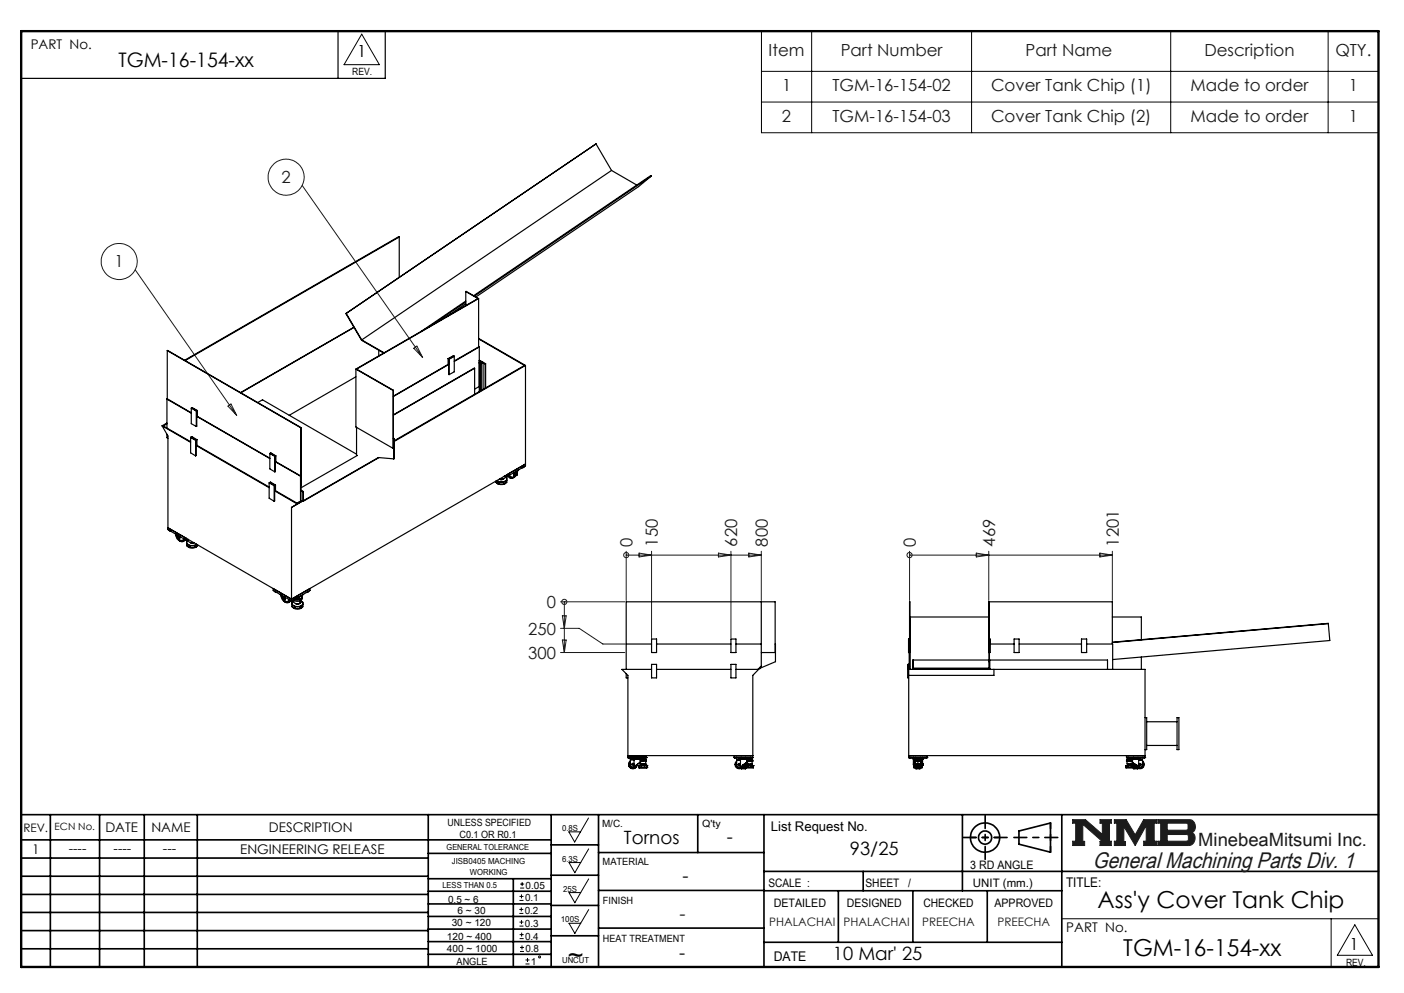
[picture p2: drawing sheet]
<svg xmlns="http://www.w3.org/2000/svg" width="297mm" height="210mm" viewBox="0 0 297 210" stroke-linecap="round" stroke-linejoin="round" font-family="sans-serif">
<g fill="none" stroke="#000" stroke-width=".35">
<path d="M4.5 172.3h287.1M4.5 177.6h112.1M10.7 172.3v32.2M21.1 172.3v32.2M30.5 172.3v32.2M41.7 172.3v32.2M90.6 172.3v32.2M116.6 172.3v32.2M116.6 178.7h10M126.6 172.3v32.2M147.6 172.3v8M161.6 172.3v32.2"/>
<path d="M203.6 172.3v16.1M215.5 175.7l6.7-1.6v6.1l-6.7-1.7zM224.6 172.3v32.2M4.5 185.3h86.1M4.5 181.5h86.1M4.5 189.2h86.1M4.5 193h86.1M4.5 196.8h86.1M90.6 199.1h26M90.6 193.8h26M90.6 188.5h26M90.6 191.2h26"/>
<path d="M90.6 180.5h26M90.6 185.8h26M90.6 196.5h26M108.6 185.8v18.5M116.6 185.1h10M116.6 191.5h10M116.6 197.9h10M126.6 196.3h35M126.6 188.3h35M126.6 180.3h35M161.6 184.3h130M161.6 199.3h63"/>
<path d="M161.6 188.4h63M177.3 188.4v10.9M182.6 184.3v4.1M193.1 188.4v10.9M208.8 188.4v10.9M4.5 200.7h86.1M90.6 201.8h26"/>
<circle cx="208.4" cy="177.1" r="3.1"/>
<circle cx="208.4" cy="177.1" r="1.4"/>
</g>
<path d="M226.9 173.3h2.7l3.6 3.2v-2.4h-.5v-.8h2.4v.8h-.4v3.8h.4v.9h-2.4v-.9h.5l-4.1-3.6v3.6h.3v.9h-2.5v-.9h.6v-3.8h-.6zM235.7 173.3h2.5l1.9 3.3 1.8-3.3h2.8v.8h-.5v3.8h.5v.9h-2.8v-.9h.6v-3.3l-2.4 4.2-2.4-4v3.2h.4v.8h-2.4v-.9h.6v-3.8h-.6zM244.9 173.3h6.6a1.48 1.48 0 0 1 1.3 1.2 1.48 1.48 0 0 1-.7 1.6 1.48 1.48 0 0 1 .7 1.6 1.48 1.48 0 0 1-1.4 1.1h-6.5v-.9h.6v-3.8h-.6zM246.9 174.1h4.1l.3 .2v1l-.3 .3h-4.1zM246.9 176.5h4.2l.3 .3v.8l-.4 .3h-4.1z" fill="none" stroke="#191924" stroke-width=".21"/>
<path d="M76.5 7.2l3.8 6.5h-7.5zM120.3 175.9h2.5l-1.2 2.2zM124.5 173l-1.7 2.9M124.5 179.5l-1.7 2.9M120.4 182.4h2.4l-1.2 2.2zM120.4 188.8h2.4l-1.2 2.1zM120.4 195.3h2.4l-1.2 2.1zM124.5 185.9l-1.7 2.9M124.5 192.4l-1.7 2.9M224.6 194.3h67M281.6 194.3v10.2M286.6 195.6l3.7 6.4h-7.4z" fill="none" stroke="#000" stroke-width=".21"/>
<path d="M4.5 6.6h287.1" fill="none" stroke="#000" stroke-width=".21" stroke-dasharray="6.3 1.3 1.3 1.3" stroke-dashoffset="1.9"/>
<path d="M71.5 6.6v10M81.5 6.6v10h-77" fill="none" stroke="#000" stroke-width=".25"/>
<path d="M205.3 177.1h6.2M222.2 174v6.2" fill="none" stroke="#000" stroke-width=".35" stroke-dasharray="15.2 1.3 1.3 1.3" stroke-dashoffset="14.1"/>
<path d="M203.8 177.1h9.2M208.4 172.5v9.2M214.5 177.1h9.3" fill="none" stroke="#000" stroke-width=".35" stroke-dasharray="15.2 1.3 1.3 1.3" stroke-dashoffset="12.5"/>
<path d="M4.5 6.6h287.1v197.9h-287.1z" fill="none" stroke="#000" stroke-width=".5"/>
<path d="M226.9 173.3v.8h.6v3.8h-.6v.9h2.5v-.9h-.3v-3.6l4.1 3.6h-.5v.9h2.4v-.9h-.4v-3.8h.4v-.8h-2.4v.8h.5v2.4l-3.6-3.2zM235.7 173.3v.8h.6v3.8h-.6v.9h2.4v-.8h-.4v-3.2l2.4 4 2.4-4.2v3.3h-.6v.9h2.8v-.9h-.5v-3.8h.5v-.8h-2.8l-1.8 3.3-1.9-3.3zM246.9 176.5h4.2l.3 .2v1l-.3 .2h-4.2zM244.9 173.3v.8h.6v3.8h-.6v.9h6.9l.7-.5 .3-.9-.1-.7-.6-.6a1.48 1.48 0 0 0 .7-1.6 1.48 1.48 0 0 0-1.3-1.2zM246.9 174.1h4.1l.3 .2v1.1l-.2 .2h-4.2z" fill-rule="evenodd" fill="#191924"/>
<g fill="none" stroke="#000" stroke-width=".21">
<path d="M161.1 6.6h130.5v21.5h-130.5zM161.1 15.1h130.5M171.7 6.6v21.5M205.5 6.6v21.5M247.6 6.6v21.5M281 6.6v21.5M161.1 21.6h130.5M109.9 193.2h.8M109.9 192.3h.8M109.9 195.9h.8M109.9 195h.8M109.9 190.4h.8"/>
<path d="M109.9 189.6h.8M109.9 198.5h.9M109.9 197.7h.9M110 187.8h.9M110 187h.9M110.3 191.9v.8M110.3 189.2v.8M110.3 194.6v.8M110.3 197.2v.9M110.4 199.9v.9M110.5 186.5v.9M110 201.2h.8"/>
<path d="M110 200.4h.8M111.2 203.9h.8M111.2 203h.8M111.6 202.6v.8"/>
<circle cx="114.1" cy="202.4" r=".21"/>
</g>
<g fill="none" stroke="#191924" stroke-width=".21">
<path d="M63.9 39.2l25.5 36.4M28.6 57.1l21.5 30.7M87.5 73.7l.7-.5 1.2 2.4zM48.2 85.9l.7-.5 1.2 2.4zM132.5 117.4h.1M132.5 117.4h28.5M132.5 116.6v10.4M135.2 117l2.6 .4-2.6 .4zM137.8 116.6v18.3M152 117l2.6 .4-2.6 .4zM154.6 116.6v18.3M158.4 117l2.6 .4-2.6 .4z"/>
<path d="M161 116.6v10.4M192.4 117.4h.1M192.4 116.6v10.4M192.4 117.4h42.9M206.5 117l2.7 .4-2.7 .4zM209.2 116.6v10.4M232.7 117l2.6 .4-2.6 .4zM235.3 116.6v10.4M118.6 127.3h13.6M118.6 132.9h3.9l5 3.3h4.7M118.6 138h13.6M119 130.2h.8l-.4 2.7z"/>
<path d="M119 135.4h.8l-.4 2.6zM119.4 127.3h.1M119.4 127.3v10.7"/>
<circle cx="60.5" cy="37.5" r="3.8"/>
<circle cx="25.2" cy="55.3" r="3.8"/>
<circle cx="132.5" cy="117.4" r=".56"/>
<circle cx="192.4" cy="117.4" r=".55"/>
<circle cx="119.4" cy="127.3" r=".54"/>
</g>
<g fill="none" stroke="#000" stroke-width=".25">
<path d="M126.1 30.4l-52.9 35.9M126.1 30.4l3.3 5.6M126.1 30.4l-.1 .1M129.4 36l-52.9 35.9M129.4 36l5.3 3.1M137.8 37.2l-.1-.1-37.5 25.4M137.8 37.2l-37.5 25.4M137.8 37.2l-2.7 2.3-34.5 23.3M84.5 50.1l-45.3 26.2M84.5 50.1v8.6M84.5 50.1h-.2l-45.2 26.1M35.4 74.1l28.2 16.4"/>
<path d="M35.4 74.1l28.3 16.3M35.4 74.1v10.2M73.2 66.3l3.3 5.6M73.2 66.3l3.3 5.7 4.7 2.7M75.3 78.1v12.2l7.8 4.5M75.3 78.1l7.8 4.5M75.3 79.7l-14.1 8.1M76.5 71.9l4.7 2.7M80.1 74v1.3M94.8 75.8v1.3M94.8 75.8l.2 .2M94.8 77.1h.1"/>
<path d="M94.8 77.1l-11.6 6.7M94.9 77.1l-11.7 6.7M95 76v3.2M96 75.3l-.1-.1-1.1 .6M96 75.3l-1.1 .6 .1 3.3M96 75.3h.1M96.1 75.3l-1.1 .7M96.1 75.3v3.3l-1.1 .6M98.5 61.7l2.6 1.4-25.8 15M98.5 61.7l2.7 1.4M98.5 61.7v3M98.5 63.7l-9.5 6.4"/>
<path d="M98.5 63.9l-7.7 5.2M98.5 64.2l-4 2.7M100.3 77.9l-17.1 9.8M100.3 77.8l.1 .1M100.4 77.9l-17.2 9.9M100.4 77.9v5.5M101.2 63.1l-25.8 15 7.8 4.4M101.2 63.1v10.3l-5.1 2.9M101.2 73.3l.2 .1M101.2 71.7l9.7 5.6-27.5 15.9M101.2 71.6l10 5.7M101.4 73.4l-5.3 3"/>
<path d="M101.4 73.4v9.4M101.5 76.8v6M101.7 76.9l.5-.3 .5 .3M101.7 76.9l.1 .1M101.7 76.9v5.7M101.8 77v5.6M102 76.5v.2M102 76.5l-.6-.2 .4 .2-.4 .3h.1M102 76.5l-.5 .3M102.2 76.8l-.4 .2M102.2 76.8l.4 .2M102.2 76.8v5.6"/>
<path d="M102.6 77v5.1M102.7 76.9v5.1M102.7 76.9l-.1 .1M111.2 77.3v21.2l-3.9 2.3M111.2 77.3l-27.8 16.1M34.3 90.1l1.2 2.1v19.8l3.9 2.3M34.3 90.1l6 3.4M35.3 84.4v6.1M35.3 91.8v.8l.2 .1M35.3 84.4l5.2 3M35.3 89.6l-.8 .5 5.8 3.3M35.3 89.5l-1 .6"/>
<path d="M35.4 84.3l-.1 .1M35.4 84.3l5.1 3M40.3 92.5l1.1 .6M40.3 92.5v3.3l1.1 .6M40.4 92.5h.1M40.4 92.5l.2-.2 1.1 .7M40.4 92.5l1.1 .6M40.4 92.5h-.1M40.5 86.3l1 .6M40.5 86.3v3.3l1 .6M40.6 86.2l1.1 .6M40.6 86.2l1 .7"/>
<path d="M40.6 86.2l-.1 .1M41.4 93.1v3.3M41.5 94.3h.1M41.5 93.1l-.1 3.3M41.5 93.1h-.1M41.5 86.9v3.3M41.6 94.3l15.3 8.8M41.6 86.9l-.1 3.3M41.6 86.9h-.1M41.7 93v1.2M41.7 88.1l15.4 8.9M41.7 93l-.2 .1"/>
<path d="M41.7 94.2l-.2 .1M41.7 94.2l15.2 8.8M41.7 86.8l-.1 .1M41.7 86.8v1.2M41.7 88l-.1 .1M41.7 88l15.4 8.9M50.9 83l24-13.8-24 13.9M54.5 85.1l1-.5 19.9 11.5M57.1 95.9l.2-.1 1 .6M57.1 95.9l1 .6M57.1 95.9v3.3l1 .6M57.2 95.8l1 .7"/>
<path d="M58.1 96.5v3.3M58.2 96.5l-.1 3.3M58.2 96.5h-.1M58.3 97.7l5.3 3M58.3 96.4l-.1 .1M58.3 96.4v1.2M58.3 97.6l-.1 .1M58.3 97.6l5.3 3.1M63.6 90.5v15.5M63.7 90.4l-.1 12.3M63.7 90.4l-.1 .1M75.4 90.4v5.9h.2l-12 6.9"/>
<path d="M80.2 96.8l-16.1 9.2M83.1 82.6v12.2M83.2 82.5l-.1 .1M83.2 82.5l-.1 12.3M83.2 92.7l.1 .1M83.2 92.7h.2M83.3 92.8v4.2M83.3 97l-3.3-.2-15.8 9.1v-1.9M83.4 92.7l-.1 4.3M83.4 92.7l-.1 .1M101.4 81.7l-1 .6M108.7 100v.9"/>
<path d="M108.9 100l-.2 .2M108.9 100l.4 .1M108.9 100l.2 .1M109.4 99.9v.4M109.5 99.6l-.1 .3M109.5 99.5l-.1 .4M109.6 99.4l-1 .6M109.6 99.4h.1M109.7 99.4h-.1M110.7 98.9l-.3 .1M110.7 98.8v.1M111 98.7l-.3 .2"/>
<path d="M35.7 112.1l.3 .2M36 112.3l.1 .1M36 112.3h.1M37.1 112.9l.8 .5M37.2 113l.1 .3M37.2 113h.1M37.3 113l.1 .9 .6 .4M37.5 113.6a.16 .16 0 0 1 .1-.2 .16 .16 0 0 1 .2 .1l.1 .3M37.5 113.6l.4 .2M37.5 113.6l.2 .3 .2-.1M37.6 113.4h.2l.2 .4M37.8 114.2l.6 .4 .4-.1"/>
<path d="M38 113.8l-.1 .1M38 113.8h-.1M38 114.3h.1M38 113.4v.9M38.8 114.2l-.4 .3-.5-.2M38.9 114l.4 .2M39 114.1l-.2 .4M39.1 114.1l-1.1 .2M39.3 114.2l-.5 .3M39.4 114.3v-.5l-3.9-2.2 26.2 15.1M39.5 115l.7 .4M39.5 115v-.3a.34 .34 0 0 1 .3-.4l-.2 .1a.82 .82 0 0 0 1.1 1l.8-.2"/>
<path d="M39.5 115v.4l.7 .4M39.5 115.4a1.46 1.46 0 0 0 2 .3M39.8 114l-.4 .3M39.8 114.1l-.3 .1M39.8 114.1a.76 .76 0 0 0 1.2 .7M40.2 115.4h.9M40.2 115.8h.9M40.2 115.4v.4M40.5 114.8h-.2l.3 .1h.3M40.5 114.8h.1M40.5 114.8h.5l-.1 .1M40.9 114.8v.1"/>
<path d="M41.1 115.4v.4M41.5 115.2h.1M41.5 115.2l-.4 .2M41.5 115.2l.1-.1zM41.5 115.6v.1M41.7 115.4l-.2 .3M41.8 115.2v.2l-.7 .4M56.9 102.1l1.1 .6M56.9 102.1v3.3l1.1 .6M57 102.1h.1M57 102.1l.2-.2 1.1 .7M57 102.1l1.1 .5"/>
<path d="M57 102.1h-.1M58 102.7v3.3M58.1 103.9h.1M58.1 102.6l-.1 3.4M58.1 102.6l-.1 .1M58.2 103.8l4.7 2.8M58.3 102.6v1.2M58.3 103.8l4.6 2.6 .7-.4M58.3 103.8l-.2 .1M58.3 102.6h-.2M61.7 107.3v19.8M62.9 106.6l1-.6-2.2 1.3"/>
<path d="M62.9 106.6l-1.2 .7M63.6 100.7v5.3M63.6 103.7l.5 .3M63.6 106h.5M63.6 103.6l.6 .4M64.1 104v2M64.2 104h-.1M104.9 101.7v.3l.7 .4M105 102l.2 .3M105.1 101.7l.1 .1zM105.2 101.8l.4 .2M105.2 101.8h.1"/>
<path d="M105.2 102.2v.1M105.6 102h.9M105.6 102.4h.9M105.6 102v.4M105.7 101.3l.1 .1M105.8 101.3v.1M106.2 101.4h.1M106.2 101.3v.1M106.4 101.3l-.2 .1M106.4 101.3l-.2 .2-.4-.1M106.5 102v.4M106.8 100.7h-.2"/>
<path d="M106.8 100.7h.1M106.9 100.6l-.1 .1M106.9 100.6l.4 .2M107.2 102a1.65 1.65 0 0 1-2 .3M107.2 101.6v-.6l-.3-.2a.6 .6 0 0 1 .2 .8 .6 .6 0 0 1-.7 .3l-1.2-.1M107.2 101.6l-.7 .4M107.2 101.6v.4l-.7 .4M107.2 100.7l-.3-.1v.3l-.2 .3-1 .1 .5 .1M107.3 100.8v-.4l3.9-2.3-49.5 28.6M107.6 100.7l1.1 .2M107.7 100.6l-.3 .1 .5 .4-.2-.4M107.7 100.5v.1"/>
<path d="M107.9 100.4l-.2 .2M107.9 100.8l.3 .3 .6-.2M108.7 100.2v.2l.2 .1M108.7 100.2l.2 .1M108.9 100.8l-.7 .4-.3-.1M108.9 100.3l.1 .1M109 100.4l-.1 .1M109 100.4h.1M109 100.4l.1 .1h-.2M109 100.4l.1 .1M109.1 100.1l-.2 .2M109.1 100.1h.2"/>
<path d="M109.1 100.5h.2M109.1 100.5h.1M109.2 100.5l-.5 .4M109.3 100.5h.1M109.3 100.1v.1M109.3 100.3l-.3 .1M109.3 100.2v.1M109.4 100.3h-.1l-.2 .2M109.4 100.4l-.2 .1M109.4 100.3v.1M58 125l.3 .2M58.3 125.2l.3 .1"/>
<path d="M58.3 125.2h.1M59.2 125.7l.1 .1M59.3 125.8l1 .5M59.3 125.8h.1M59.5 125.9v.3M59.5 125.9h.1M59.5 126.2l.3 .8 .5 .2M59.8 126.4l.2-.1 .2 .4M59.8 126.4l.4 .3M59.8 126.4l.1 .3a.16 .16 0 0 0 .2 .2 .16 .16 0 0 0 .1-.2M59.9 126.3h.2l.2 .4M60 127.1l.7 .4 .3-.1"/>
<path d="M60.2 126.7h.1M60.3 126.7l-.2 .1M60.3 126.3l.1 .1M60.3 126.3h.1M60.3 126.3v.9l1-.2M61 127.1l-.2 .3-.7-.2M61.1 126.7l.1 .2M61.2 126.9l.4 .2-.6 .3M61.2 126.9h.1M61.3 127l-.3 .4M61.7 126.7l-3.9-2.2v.4l3.9 2.2M61.7 126.7l3.9-2.2v.4l-3.9 2.2"/>
<path d="M61.8 127.9l.6 .4M61.8 127.9v.4l.6 .4M61.8 128.3a1.61 1.61 0 0 0 1.9 .3M62.1 127.1l-.3 .3v.5M62.1 127.2a1.03 1.03 0 0 0 1.4 .4M62.1 127.2a.58 .58 0 0 0-.3 .7 .58 .58 0 0 0 .7 .3l.5 .1 .7-.2M62.1 126.9l-.4 .2M62.1 126.9h.1M62.2 127h-.1v.2M62.2 126.8v.2M62.4 128.3h1M62.4 128.7h1"/>
<path d="M62.4 128.3v.4M62.8 127.7l-.2-.1 .1 .2h.4M62.8 127.7h.1M63.1 126.3l-.1 .1M63.1 126.3h.1M63.1 127.7v.1M63.3 127.7l-.2 .1M63.3 126.4l-.5 .1M63.3 126.3v.1M63.3 127.6l-.5 .1M63.3 127.6h.1M63.3 126.2v.2"/>
<path d="M63.4 128.3v.4M63.5 127.1v.5M63.7 128.1h.1M63.7 128.1l-.3 .2M63.7 127.1l.4 .3v.5M63.7 127.2l-.2 .4M63.7 127.2l.3 .2a.47 .47 0 0 1-.3 .7M63.7 126l.1 .1a.87 .87 0 0 1-1.4 .6M63.7 126.9v.3M63.7 128.5v.1M63.8 126l.1 .3M63.9 126.3a1.02 1.02 0 0 1-1.6 .8l-.1-.1"/>
<path d="M63.9 126.3a1.4 1.4 0 0 1-1.7 .5l-.1 .1M64 128.3l-.3 .3M64 125.8l-.9 .5M64 125.8h.1M64.1 127.9l-.4 .2M64.1 127.9v.4l-.7 .4M64.1 125.7l-.1 .1M65.1 125.2l-.3 .1M65.1 125.2h.1M65.4 125l-.3 .2M132.5 136.2h5.3M137.8 135.1h1.1v2.9h-1.1z"/>
<path d="M138.9 136.2h15.7M154.6 135.1h1.1v2.9h-1.1zM155.7 136.2h5.3M161 138h3v-10.7h-31.5v14.3M161 127.3v13.6l-.7 .7 .5-.2v-.3M164 136.2v3.7l-3.2 1.4M192.3 135.1l-.1 2.9v-2.9h.2M192.3 136.2h.1M192.3 136.2v5.4M192.4 138h.1M192.5 130.5h16.7M209.2 127.3v14h-16v-1.7"/>
<path d="M209.2 135.1h.2l-.1 2.9M209.2 136.2h.1M209.2 139.9h.1M209.2 139.6h-16.1v2M209.3 139.6h25v2M209.3 135.1v6.2M209.4 139.6v2M209.4 136.2h5.1M214.5 135.1h1.1v2.9h-1.1zM215.6 136.2h13.2M228.8 135.1h1.1v2.9h-1.1zM229.9 136.2h5.5v5.4"/>
<path d="M235.3 136.2v-8.9h-26.1v10.7M235.3 130.5h6.1v4.8M241.4 139v2.6M281 131.9l-45.7 4M281 131.9l.3 3.6-45.9 4M281 131.9l-45.7 3.9M132.5 142.5v.9h.3M132.8 159.8h26.4M136.7 159.8l-.1 .4M137.8 141.6h-6.2l1.2 1.2 .1 17.4M137.8 140.5h1.1v2.9h-1.1zM138.9 141.6h15.7"/>
<path d="M154.6 140.5h1.1v2.9h-1.1zM155.3 159.8v.4h.5M155.7 141.6h4.8l-1.3 1.2v17.4h-.5M192.2 141.6h50v18.6h-.4M192.2 140.5l-.1 2.9v-2.9h.2M192.2 141.6v18.6h.5M192.2 159.8h50M192.3 140.9h.1M192.4 141.6v-14.3l.1 14.3M193.1 141.4h16.3M196.1 159.8v.4h-.4M210.3 141.6v1.2h-18.1"/>
<path d="M238.3 159.8v.4h.5M242.2 151.8h.4v6.7h-.4M242.6 152.6h6.4M242.6 157.6h6.4M249 151.8h.4v6.7h-.4zM132.8 160.2h.5M132.8 160.2h3.9M132.9 160.2h.1M132.9 160.2h3.8M132.9 160.2h3.7M132.9 160.2v.1M132.9 160.2l.8 .1z"/>
<path d="M133 161.6h.1M133 161.6a.88 .88 0 0 0 .9 .9 .88 .88 0 0 0 .9-.8M133 161.7h.1M133.1 161.6a.78 .78 0 0 0 .7 .8 .78 .78 0 0 0 .9-.7M133.2 160.1l.1 .1M133.3 160.2h1M133.3 160.9l-.2 .3-.1 .4M133.3 160.7v-.1l.8 .1M133.3 160.7l.1 1.2 .3 .3 .4-.1M133.3 161.1l-.2 .5M133.3 160.7h.8M133.7 161.6l.1 .2 .3-.2"/>
<path d="M133.7 161.6h.4M133.7 161.6l.1-.2 .3 .2M133.8 160.5h1.9M133.8 160.5v.1M133.8 160.4h1.9M133.8 160.4h.2zM133.8 160.4l-.1-.2 .1 .2M134.1 160.7v1.4M134.3 160.2h1M134.3 160.2h.1M135.2 162.3h1.6M135.2 161.9v.5h1.6v-.5"/>
<path d="M135.2 161.9h.5M135.2 161.9h.1M135.2 161.9h1.6M135.2 162.3h.1M135.2 162.2h1.6M135.3 160.2h.9M135.3 160.2h.1M135.4 161.2a1.71 1.71 0 0 0-.9 1.1 .88 .88 0 0 1-1 .2 .88 .88 0 0 1-.5-.8M135.4 160.8v.8h.2M135.4 161.5h1.2M135.4 160.8h.6M135.5 160.4h.2z"/>
<path d="M135.6 161.7h.1M135.6 161.7h.2h-.1M135.6 161.7h.2M135.6 161.5v.2M135.7 161.9h.6M135.7 160.5h-1.9M135.7 160.5h.1M135.7 161.7h.6M135.7 160.4h.2M135.7 160.4v.1M135.7 161.9v.3M135.7 160.5v.2"/>
<path d="M135.8 161.7h.1M135.8 160.3h.1M135.8 161.5v.4M135.8 161.7h.4M135.8 160.2l-.1 .2M135.8 160.2h.1M135.9 160.4h.3M135.9 160.3l-.2 .1M135.9 160.3h.3M135.9 160.3v.4M135.9 160.2l-.2 .1M136 160.7l.7 .1"/>
<path d="M136 160.7l-.6 .1M136 161l-.5 .1-1.4 1M136 160.7v.1M136 161h.7M136 160.8h.7M136 160.8v.2M136.2 160.4h.1M136.2 160.4v.3M136.2 160.3l.1 .1M136.2 160.3h.4M136.2 160.3h.1M136.2 161.7h.1"/>
<path d="M136.2 161.7h.3M136.2 160.2h.5M136.2 161.5v.2M136.3 161.7h.1M136.3 161.7v.2M136.3 161.9h.5M136.3 160.4v.3M136.3 161.9v.3M136.4 160.1l-.2 .1M136.4 161.7h.1M136.5 161.7h-.2M136.5 161.7h.1"/>
<path d="M136.5 161.7h-.1M136.5 161.5v.2M136.6 161v.6h-.1M136.6 160.3h.1M136.7 160.2h-.1M136.7 160.2h.1M136.7 160.2l-.5 .1M136.7 160.8v.2h-.1M136.8 161.9h.1M136.8 162.3h.1M155.3 160.2h3.9M155.4 160.2h.1"/>
<path d="M155.4 160.2h3.8M155.4 160.3h.1M155.5 161.7a.9 .9 0 0 0 .9 .9 .9 .9 0 0 0 .9-.9M155.5 161.7h.1M155.6 161.7a.8 .8 0 0 0 .7 .7 .8 .8 0 0 0 .9-.6M155.8 160.2h1M155.8 160.2h.1M155.8 161l-.3 .7M155.8 160.8v-.2l.8 .2M155.8 160.8l.1 1.2 .3 .2h.4M155.8 161.1l-.2 .6M155.8 160.8h.8"/>
<path d="M156.2 161.7l.1-.2 .3 .2M156.2 161.7h.4M156.2 161.7l.1 .2h.2l.1-.2M156.2 160.3l.2 .1M156.3 160.6h1.9M156.3 160.6h.1M156.4 160.4h1.8M156.5 160.4v.1M156.6 160.8v1.4M156.7 162.1l-.1 .1M156.8 162.5l.1 .1M156.8 160.2h1"/>
<path d="M156.8 160.2h.1M156.9 162.4v.2M156.9 162.6h.8M156.9 162.4h.4M157 162.3h2.3M157.2 161.9h.1M157.3 162.4h.4M157.3 161.9h.1M157.3 161.9l.3 .1M157.3 161.9h.4M157.3 161.7h.1M157.3 161.7h.3"/>
<path d="M157.3 161.7v.2M157.3 162.3v.1M157.5 161.7v.2M157.6 161.6v.1M157.6 162v.3M157.7 161.6l-.1 .1M157.7 161.7h.1M157.7 161.7v.2M157.7 162.4v.2M157.7 162h.5M157.7 161.9v.1M157.7 161.9h.1"/>
<path d="M157.7 161.9h1.6M157.7 162v.4M157.7 161.9l-.1 .1M157.8 162.4l-.1 .2M157.8 161.6v.1M157.8 161.7v.2M157.8 160.2h.9M157.8 161.7h.1M157.8 160.2h.1M157.8 161.6v.3M157.9 161.4v.1M157.9 161.3v.3h-.5"/>
<path d="M157.9 160.8v1.1M157.9 160.8h.6M158 160.4v.1M158.1 161.7h.1M158.1 161.7h.2M158.1 161.6v.1M158.1 161.7l-.1 .2M158.2 161.7h.7M158.2 160.5h.1M158.2 162h.7M158.2 160.5l-1.9 .1M158.2 160.5v.1"/>
<path d="M158.2 160.4h.7M158.2 161.9l.1-.2v.2M158.2 160.4v.1M158.2 162v.3M158.2 160.6v.1M158.3 161.8h-.1M158.3 161.7h.1M158.3 161.6v.1M158.3 161.7h.4M158.4 160.3l-.2 .1M158.5 160.7l.7 .1M158.5 160.7l-.6 .1"/>
<path d="M158.5 161l-.4 .1-1.4 1M158.5 160.7v.1M158.5 160.8h.7M158.5 160.8v.2M158.6 160.3h.1M158.7 160.3h-.4l.1 .4M158.7 160.3v.4M158.7 161.7h.3M158.7 161.6v.1M158.7 160.2h.1M158.7 161.6l.1 .3M158.9 162h.4"/>
<path d="M158.9 161.7h.1M158.9 160.4v.3M158.9 162v.3M159 161.7h.1M159 161.7h-.1M159 161.6v.1M159.1 161v.6h-1.2M159.2 160.2h.1M159.2 160.2l-3.8 .1M159.2 160.8v.2h-.7M159.3 162v.4h-1.6M159.3 161.9h.1"/>
<path d="M159.3 161.9v.1M192.2 160.2h3.9M192.3 160.2l1.9 .1M192.3 160.2h.1M192.3 160.2h1.9M192.7 160.2h.6M192.7 160.2h.1M193.1 160.3l.2 .1M193.2 160.6h.7M193.2 160.5h.1M193.2 160.5v1.2M193.3 160.4h.6"/>
<path d="M193.3 160.2h.4M193.3 160.2h.1M193.4 162v.4h.8M193.4 162h.5M193.4 161.9h.8M193.4 162.3h1.6M193.4 160.5h-.2M193.5 160.8h1.4M193.5 161h1.4M193.5 161v.2M193.5 161.2l-.3 .4 .2 .5M193.5 160.8v.2"/>
<path d="M193.5 161.2h.1M193.6 161.9h.1M193.6 161.7h.1M193.6 161.3v.6M193.6 161v.6h1.2v-.6M193.6 161.2l-.2 .3v.4M193.6 161.4v.1M193.7 162.4l.1 .2M193.7 161.7l-.1 .2zM193.7 161.7h.1M193.7 160.2h1M193.7 160.2h.1"/>
<path d="M193.8 161.7v.2M193.8 162.4v.2M193.8 162.6h.8M193.8 161.7h.1M193.8 161.6v.1M193.8 161.7h.4M193.9 162v.3M193.9 160.5l-.7 .1M193.9 160.4h.3M193.9 160.4h.1M193.9 160.4v.3M193.9 161.7v.2"/>
<path d="M194 160.4h-.1M194 160.4h.2M194 160.3h.4M194 160.3v.1M194 160.3h.1M194.2 161.7h.4M194.2 160.4h.2M194.2 161.9h.1M194.2 161.9l-.3 .1M194.2 161.9l.3 .1M194.2 161.9h.8M194.2 161.7h.1"/>
<path d="M194.2 160.4h.1M194.2 160.4h.3M194.2 160.2v.1M194.2 160.2h.1M194.2 160.2h1.9M194.2 160.3v.4M194.2 161v.9M194.2 162.3v.1M194.3 160.3h.1M194.4 160.4h.1M194.4 160.3v.1M194.5 161.7v.2"/>
<path d="M194.5 160.5l.7 .1M194.5 160.4h.1M194.5 160.6h.7M194.5 160.4h.6M194.5 160.4v.3M194.5 162h.5M194.5 162v.3M194.6 161.7h.1M194.6 161.6v.1M194.6 161.7v.2M194.6 162.4v.2M194.7 160.2h.4"/>
<path d="M194.7 160.2h.1M194.7 162.4l-.1 .2M194.7 161.7v.2zM194.7 161.6v.1zM194.7 161.7h.1M194.8 161.2l.3 .4-.1 .3M194.8 161.2h.1M194.8 161.9h.1M194.8 161.4v.1M194.8 161.3v.6M194.9 161v.2M194.9 161.2l.3 .4-.2 .5"/>
<path d="M194.9 160.8v.2M194.9 161.2h.1M194.9 160.5h.3M195 162v.4h-.8M195 162h.1M195.1 160.4h-.6M195.1 160.2h.6M195.1 160.2h.1M195.2 161.7h.1M195.2 160.5h.1M195.2 160.5v1.2M195.2 161.5v.1"/>
<path d="M195.2 161.8h.1M195.2 161.6v.1M195.2 161.7v.1M195.2 161.6h.1M195.2 161.5h.1M195.2 160.3l-.1 .1M195.3 161.6v.2M195.3 161.5v.1M195.3 161.7v.1M195.3 161.6v.1M195.3 161.6h.1M195.7 160.2h.1"/>
<path d="M196.1 160.2l-1.9 .1M196.1 160.2h.1M238.2 162v.4h1.6M238.2 162h.5M238.2 161.9h1.6M238.2 161.9v.1M238.2 161.9h.1M238.2 162.3h2.3M238.3 160.8v.2h.7M238.3 160.8h.7M238.3 160.2h3.9M238.4 160.2h3.7"/>
<path d="M238.4 160.2h.1M238.4 161v.6h1.2M238.6 161.7h.1M238.6 161.7h.2M238.6 161.7h.8M238.6 161.6v.1M238.7 162h.7M238.7 162v.3M238.7 160.4h.6M238.7 160.4v.3M238.8 160.2h1M238.8 160.2h.1"/>
<path d="M238.8 161.7h.1M238.8 161.7h.4M238.8 161.6v.3M238.8 160.3h.4M238.8 160.3v.4M238.9 160.3h-.1M239 160.7l-.7 .1M239 160.7l.6 .1M239 161l.6 .2M239 160.7v.1M239 160.8h.6M239 160.8v.2"/>
<path d="M239.1 160.3h.1M239.2 160.3v.4M239.2 160.3l.1 .1M239.2 161.7h.1M239.2 161.7h.2M239.2 161.6v.1M239.3 161.7v.2M239.3 160.6h1.9M239.3 160.6v.1M239.3 160.4h1.9M239.3 160.4l.1 .1M239.4 162h.4"/>
<path d="M239.4 160.5h.1M239.4 160.5l-.1 .1M239.4 160.5l1.8 .1M239.4 162v.3M239.4 161.7l.1 .2M239.4 161.7h.1M239.4 161.6v.1M239.5 160.4v.1M239.6 161.2l1.3 1M239.6 160.8v.4M239.6 161.2v.7M239.6 161.9h.1"/>
<path d="M239.6 161.7h.1M239.6 161.3h.1M239.7 161.3v.3h.4M239.7 161.4l-.1 .1M239.7 161.7h.1M239.7 162.4l.2 .2M239.7 161.7v.2zM239.7 161.7h.2M239.8 160.2h.9M239.8 160.2h.1M239.8 162.4h.4M239.8 161.9h.1"/>
<path d="M239.8 161.9v.1M239.8 161.9l.1 .1M239.8 161.9h.4M239.8 162v.4M239.9 161.7v.2M239.9 162.4v.2M239.9 162.6h.8M239.9 161.7h.1M239.9 161.6v.1M239.9 161.7h.3M239.9 162v.3M240 161.7v.2"/>
<path d="M240.2 162.4h.4M240.2 161.9h.1M240.2 161.9l-.3 .1M240.2 161.7h.1M240.2 161.7v.2M240.2 162.3v.1M240.7 162.4v.2M240.7 160.2h1.1M240.7 160.2h.1M240.8 162.5l-.1 .1M240.9 160.8l.1-.2 .7 .2M240.9 160.8v1.4"/>
<path d="M240.9 160.8h.8M241 161.6l.2-.1 .1 .3h-.2zM241 161.7h.1M241 160.4v.1M241.1 161.7v-.1l.2 .1M241.1 161.7v.1l.2-.1M241.1 161.7h.1M241.2 161.7h.1M241.2 160.6h.1M241.3 161.7h.1M241.3 160.3l-.1 .1M241.7 161l.3 .7"/>
<path d="M241.7 160.8l-.1 1.2-.3 .2h-.4M241.7 161.1l.2 .6M241.8 160.2h.1M241.9 161.7h.1M241.9 161.7a.78 .78 0 0 1-.7 .8 .78 .78 0 0 1-.8-.7M242 161.7a.9 .9 0 0 1-.8 .9 .9 .9 0 0 1-1-.9M242.1 160.2h.1"/>
</g>
<g font-size="4.9">
<text x="232.2" y="192">Ass'y Cover Tank Chip</text>
<text x="120.1" y="203.7">~</text>
<text x="237.6" y="202.1">TGM-16-154-xx</text>
</g>
<text font-size="4.7" fill="#191924" x="231.2" y="183.6">General Machining Parts Div. 1</text>
<text font-size="4.2" x="25" y="14.3">TGM-16-154-xx</text>
<g font-size="3.9">
<text x="132" y="178.4">Tornos</text>
<text x="153.8" y="178.4">-</text>
<text x="179.8" y="180.8">93/25</text>
<text x="144.4" y="186.6">-</text>
<text x="143.7" y="202.9">-</text>
<text x="176.2" y="203.1">10 Mar' 25</text>
</g>
<g font-size="3.9" fill="#191924">
<text x="253.5" y="178.9">MinebeaMitsumi Inc.</text>
<text x="143.7" y="194.7">-</text>
</g>
<g font-size="3.5" fill="#191924">
<text x="162.6" y="11.8">Item</text>
<text x="177.8" y="11.8">Part Number</text>
<text x="217" y="11.8">Part Name</text>
<text x="254.8" y="11.8">Description</text>
<text x="282.5" y="11.8">QTY.</text>
<text x="165.4" y="19.3">1</text>
<text x="176.1" y="19.3">TGM-16-154-02</text>
<text x="209.7" y="19.3">Cover Tank Chip (1)</text>
<text x="251.8" y="19.3">Made to order</text>
<text x="285.3" y="19.3">1</text>
<text x="165.4" y="25.8">2</text>
<text x="176.1" y="25.8">TGM-16-154-03</text>
<text x="209.6" y="25.8">Cover Tank Chip (2)</text>
<text x="251.8" y="25.8">Made to order</text>
<text x="285.3" y="25.8">1</text>
<text x="59.6" y="38.7">2</text>
<text x="24.3" y="56.5">1</text>
<text x="133.8" y="115.6" transform="rotate(-90 133.8 115.6)">0</text>
<text x="139.2" y="115.6" transform="rotate(-90 139.2 115.6)">150</text>
<text x="156" y="115.6" transform="rotate(-90 156 115.6)">620</text>
<text x="162.4" y="115.6" transform="rotate(-90 162.4 115.6)">800</text>
<text x="193.8" y="115.6" transform="rotate(-90 193.8 115.6)">0</text>
<text x="210.5" y="115.6" transform="rotate(-90 210.5 115.6)">469</text>
<text x="236.6" y="115.6" transform="rotate(-90 236.6 115.6)">1201</text>
<text x="115.6" y="128.6">0</text>
<text x="111.7" y="134.2">250</text>
<text x="111.7" y="139.3">300</text>
</g>
<g font-size="3.5">
<text x="75.6" y="12.1">1</text>
<text x="285.5" y="200.9">1</text>
</g>
<g font-size="2.8">
<text x="6.5" y="10.4">PART No.</text>
<text x="22.3" y="175.9">DATE</text>
<text x="32" y="175.9">NAME</text>
<text x="56.9" y="175.9">DESCRIPTION</text>
<text x="163.1" y="175.7">List Request No.</text>
<text x="6.8" y="180.6">1</text>
<text x="14.5" y="180.3">----</text>
<text x="24" y="180.3">----</text>
<text x="34.5" y="180.3">---</text>
<text x="50.8" y="180.7">ENGINEERING RELEASE</text>
<text x="225.5" y="187.6">TITLE:</text>
<text x="225.6" y="197.2">PART No.</text>
<text x="163.7" y="203.2">DATE</text>
</g>
<g font-size="2.5">
<text x="4.9" y="175.9">REV.</text>
<text x="205.2" y="183.8">3 RD ANGLE</text>
<text x="162.5" y="187.5">SCALE :</text>
<text x="163.7" y="191.7">DETAILED</text>
<text x="179.2" y="191.9">DESIGNED</text>
<text x="183.1" y="187.5">SHEET</text>
<text x="192.1" y="187.5">/</text>
<text x="195.3" y="191.9">CHECKED</text>
<text x="205.8" y="187.5">UNIT (mm.)</text>
<text x="210.4" y="191.9">APPROVED</text>
</g>
<g font-size="2.5" fill="#191924">
<text x="162.7" y="195.9">PHALACHAI</text>
<text x="178.5" y="195.9">PHALACHAI</text>
<text x="195.1" y="195.9">PREECHA</text>
<text x="211" y="195.9">PREECHA</text>
</g>
<g font-size="2.1">
<text x="74.5" y="16">REV.</text>
<text x="11.6" y="175.6">ECN No.</text>
<text x="94.7" y="174.7">UNLESS SPECIFIED</text>
<text x="97.2" y="177.3">C0.1 OR R0.1</text>
<text x="127.3" y="174.9">M/C.</text>
<text x="148.6" y="175">Q'ty</text>
<text x="127.5" y="183">MATERIAL</text>
<text x="94.8" y="191">0.5 ~ 6</text>
<text x="111.1" y="190.6">0.1</text>
<text x="111.2" y="188">0.05</text>
<text x="127.6" y="191.1">FINISH</text>
<text x="95.6" y="195.9">30 ~ 120</text>
<text x="96.8" y="193.3">6 ~ 30</text>
<text x="111" y="193.4">0.2</text>
<text x="111.1" y="196.1">0.3</text>
<text x="94.5" y="198.8">120 ~ 400</text>
<text x="94.5" y="201.3">400 ~ 1000</text>
<text x="111.1" y="198.7">0.4</text>
<text x="111.2" y="201.4">0.8</text>
<text x="127.6" y="199.2">HEAT TREATMENT</text>
<text x="96.6" y="204.1">ANGLE</text>
<text x="112.3" y="204.1">1</text>
<text x="284.7" y="204.3">REV.</text>
</g>
<g font-size="1.8">
<text x="94.5" y="179.8">GENERAL TOLERANCE</text>
<text x="118.9" y="175.7">0.8S</text>
<text x="95.6" y="182.8">JISB0405 MACHING</text>
<text x="99.4" y="185.1">WORKING</text>
<text x="118.9" y="182.2">6.3S</text>
<text x="93.6" y="187.8">LESS THAN 0.5</text>
<text x="119.1" y="188.6">25S</text>
<text x="118.6" y="195.1">100S</text>
<text x="118.9" y="203.6">UNCUT</text>
</g>
</svg>
